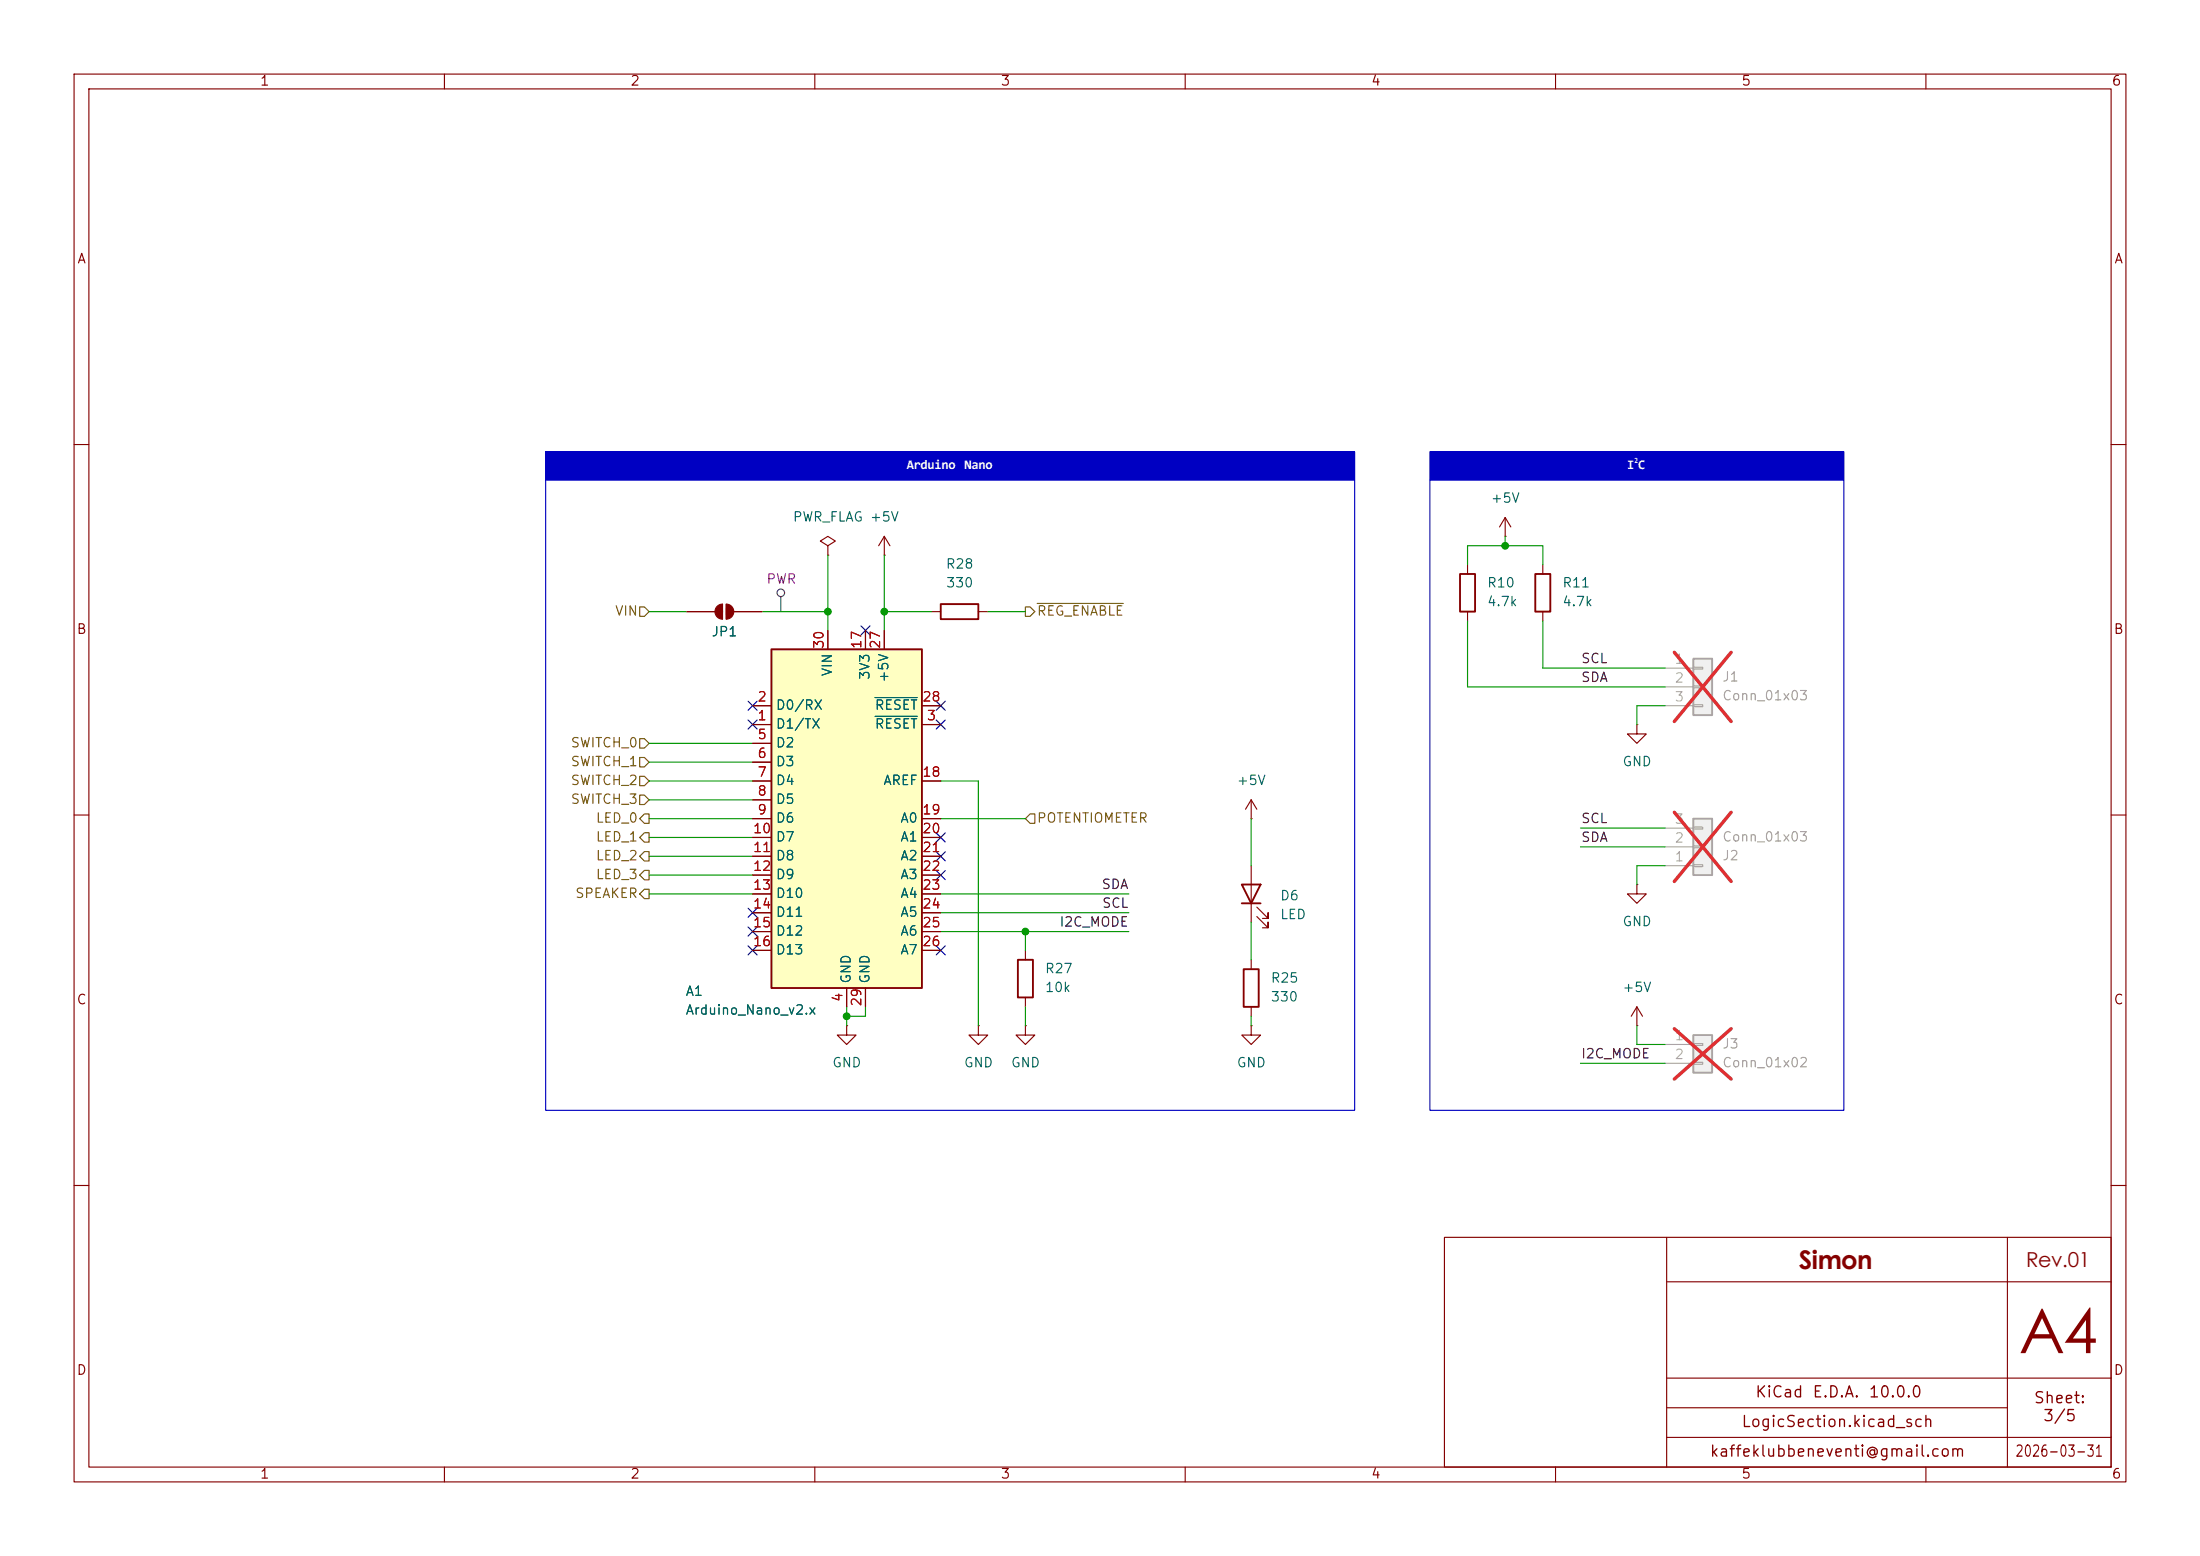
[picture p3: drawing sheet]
<svg xmlns="http://www.w3.org/2000/svg" width="297mm" height="210mm" viewBox="0 0 297 210" stroke-linecap="round" stroke-linejoin="round" font-family="sans-serif">
<g fill="none" stroke="#840000" stroke-width=".15">
<path d="M10 10h277v190h-277zM12 12h273v186h-273zM60 10v2M110 10v2M160 10v2M210 10v2M260 10v2M10 60h2M285 60h2M10 110h2M285 110h2M10 160h2"/>
<path d="M195 167h90v31h-90zM225 173h60M225 167v31M271 167v31M285 160h2M60 198v2M110 198v2M160 198v2M210 198v2M225 194h60M225 186h60M225 190h46"/>
<path d="M260 198v2"/>
</g>
<g fill="#0000c2">
<path d="M193 61h55.9v3.8h-55.9z"/>
<path d="M73.7 61h109.2v3.8h-109.2z"/>
</g>
<path d="M197.1 77.5h2v5.1h-2z" fill="none" stroke="#840000" stroke-width=".25"/>
<path d="M198.1 76.2v1.3M198.1 82.6v1.2" fill="none" stroke="#840000" stroke-width=".15"/>
<path d="M228.6 88.9h2.5v7.6h-2.5z" fill="#f0f0f0"/>
<path d="M228.6 88.9h2.5v7.6h-2.5z" fill="none" stroke="#a1a1a1" stroke-width=".25"/>
<path d="M224.8 90.2h3.8M224.8 92.7h3.8M224.8 95.3h3.8M228.6 90h1.3v.3h-1.3zM228.6 92.6h1.3v.2h-1.3zM228.6 95.1h1.3v.3h-1.3z" fill="none" stroke="#a1a1a1" stroke-width=".15"/>
<path d="M226 88l7.7 9.4M233.7 88l-7.7 9.4" fill="none" stroke="#e12e31" stroke-width=".46"/>
<path d="M207.3 77.5h2v5.1h-2zM167.6 119.4h2.6l-1.3 2.5zM137.4 129.5h2v5.1h-2zM167.6 121.9h2.6M167.9 130.8h2v5.1h-2z" fill="none" stroke="#840000" stroke-width=".25"/>
<g fill="none" stroke="#840000" stroke-width=".15">
<path d="M203.2 72.4h.1M203.2 69.9l-.8 1.2M203.2 69.9l.8 1.2M203.2 69.9v2.5M208.3 76.2v1.3M208.3 82.6v1.2M221 97.8v1.3h1.2l-1.2 1.2-1.3-1.2h1.3M221 97.8h.1M168.9 110.5h.1M168.9 108v2.5M168.9 116.8v7.7M168.9 108l-.8 1.2"/>
<path d="M168.9 108l.8 1.2M138.4 138.4v1.3h1.3l-1.3 1.3-1.2-1.3h1.2M138.4 138.4h.1M138.4 128.3v1.2M138.4 134.6v1.3M168.9 129.5v1.3M168.9 135.9v1.3M169.7 123.7l1.5 1.5v-.7v.7h-.8M169.7 122.4l1.5 1.6v-.8v.8h-.8"/>
</g>
<path d="M228.6 110.5h2.5v7.6h-2.5z" fill="#f0f0f0"/>
<path d="M228.6 110.5h2.5v7.6h-2.5z" fill="none" stroke="#a1a1a1" stroke-width=".25"/>
<path d="M224.8 116.8h3.8M224.8 114.3h3.8M224.8 111.8h3.8M228.6 116.7h1.3v.3h-1.3zM228.6 114.2h1.3v.2h-1.3zM228.6 111.6h1.3v.3h-1.3z" fill="none" stroke="#a1a1a1" stroke-width=".15"/>
<path d="M226 109.6l7.7 9.4M233.7 109.6l-7.7 9.4" fill="none" stroke="#e12e31" stroke-width=".46"/>
<path d="M221 138.4h.1M221 135.9l-.8 1.3M221 135.9l.7 1.3M221 135.9v2.5" fill="none" stroke="#840000" stroke-width=".15"/>
<path d="M228.6 139.7h2.5v5.1h-2.5z" fill="#f0f0f0"/>
<path d="M228.6 139.7h2.5v5.1h-2.5z" fill="none" stroke="#a1a1a1" stroke-width=".25"/>
<path d="M224.8 141h3.8M224.8 143.5h3.8M228.6 140.8h1.3v.3h-1.3zM228.6 143.4h1.3v.2h-1.3z" fill="none" stroke="#a1a1a1" stroke-width=".15"/>
<path d="M226 138.8l7.7 6.8M233.7 138.8l-7.7 6.8" fill="none" stroke="#e12e31" stroke-width=".46"/>
<g fill="none" stroke="#840000" stroke-width=".15">
<path d="M111.8 73.7l1-.7-1-.6-1.1 .6 1.1 .7v1.2M111.8 74.9h.1M119.4 74.9h.1M119.4 72.4l-.8 1.3M119.4 72.4l.7 1.3M119.4 72.4v2.5M92.7 82.6h3.8M97.5 81.5v2.1M98 81.5v2.1M99.1 82.6h3.8M125.7 82.6h1.3M132.1 82.6h1.2"/>
<path d="M221 119.4v1.3h1.2l-1.2 1.2-1.3-1.2h1.3M221 119.4h.1M114.3 138.4v1.3h1.3l-1.3 1.3-1.3-1.3h1.3M114.3 138.4h.1M132.1 138.4v1.3h1.2l-1.2 1.3-1.3-1.3h1.3M132.1 138.4h.1M168.9 138.4v1.3h1.3l-1.3 1.3-1.3-1.3h1.3M168.9 138.4h.1"/>
</g>
<g fill="#840000" stroke="#840000" stroke-width=".15">
<path d="M96.8 81.8l.4-.2 .3-.1v2.1a1.02 1.02 0 0 1-.9-.7 1.02 1.02 0 0 1 .2-1.1z"/>
<path d="M98 81.5a1.02 1.02 0 0 1 1.1 1.1 1.02 1.02 0 0 1-1.1 1z"/>
</g>
<path d="M127 81.5h5.1v2.1h-5.1z" fill="none" stroke="#840000" stroke-width=".25"/>
<path d="M104.1 87.6h20.4v45.8h-20.4z" fill="#ffffc2"/>
<path d="M104.1 87.6h20.4v45.8h-20.4z" fill="none" stroke="#840000" stroke-width=".25"/>
<g fill="none" stroke="#840000" stroke-width=".15">
<path d="M92.7 82.6h3.8M99.1 82.6h3.8M101.6 97.8h2.5M101.6 95.3h2.5M111.8 85.1v2.5M116.8 85.1v2.5M119.4 85.1v2.5M124.5 97.8h2.5M124.5 95.3h2.5M101.6 100.3h2.5M101.6 102.9h2.5M101.6 105.4h2.5"/>
<path d="M101.6 108h2.5M101.6 110.5h2.5M101.6 113h2.5M101.6 115.6h2.5M101.6 118.1h2.5M124.5 105.4h2.5M124.5 110.5h2.5M124.5 113h2.5M124.5 115.6h2.5M124.5 118.1h2.5M101.6 120.7h2.5M101.6 123.2h2.5"/>
<path d="M101.6 125.7h2.5M101.6 128.3h2.5M114.3 133.4v2.5M116.8 133.4v2.5M124.5 120.7h2.5M124.5 123.2h2.5M124.5 125.7h2.5M124.5 128.3h2.5"/>
</g>
<path d="M118.1 96.7h5.7M118.1 94.1h5.7" fill="none" stroke="#006464" stroke-width=".15"/>
<g fill="none" stroke="#484848" stroke-width=".15">
<path d="M105.4 80.5v2.1"/>
<circle cx="105.4" cy="80" r=".51"/>
</g>
<g fill="none" stroke="#725600" stroke-width=".15">
<path d="M86.4 99.7h.6l.6 .6-.6 .7h-.6zM86.4 81.9h.6l.6 .7-.6 .6h-.6zM138.4 81.9h.7l.6 .7-.6 .6h-.7zM140 81.4h11.6M86.4 102.2h.6l.6 .7-.6 .6h-.6zM86.4 104.8h.6l.6 .6-.6 .6h-.6zM86.4 107.3h.6l.6 .7-.6 .6h-.6zM87 109.9h.6v1.2h-.6l-.6-.6zM87 112.4h.6v1.3h-.6l-.6-.7zM87 117.5h.6v1.2h-.6l-.6-.6zM87 114.9h.6v1.3h-.6l-.6-.6zM139.1 109.9h.6v1.2h-.6l-.7-.6z"/>
<path d="M87 120h.6v1.3h-.6l-.6-.6z"/>
</g>
<g fill="none" stroke="#009600" stroke-width=".15">
<path d="M111.8 74.9v10.2M119.4 74.9v10.2M198.1 76.2v-2.5h10.2v2.5M203.2 72.4v1.3M87.6 82.6h5.1M102.9 82.6h8.9M119.4 82.6h6.3M133.3 82.6h5.1M198.1 83.8v8.9h26.7M208.3 83.8v6.4h16.5M224.8 95.3h-3.8v2.5M87.6 115.6h14"/>
<path d="M87.6 113h14M87.6 110.5h14M87.6 118.1h14M87.6 105.4h14M87.6 108h14M87.6 102.9h14M87.6 100.3h14M127 105.4h5.1v33M127 110.5h11.4M168.9 110.5v6.3M213.4 114.3h11.4M213.4 111.8h11.4"/>
<path d="M224.8 116.8h-3.8v2.6M87.6 120.7h14M114.3 135.9v2.5M116.8 135.9v1.3h-2.5M127 120.7h25.4M127 125.7h25.4M127 123.2h25.4M138.4 125.7v2.6M138.4 135.9v2.5M168.9 124.5v5M168.9 137.2v1.2M221 138.4v2.6h3.8"/>
<path d="M213.4 143.5h11.4"/>
</g>
<g fill="none" stroke="#000084" stroke-width=".15">
<path d="M101 97.2l1.2 1.2M101 94.6l1.2 1.3M102.2 97.2l-1.2 1.2M102.2 94.6l-1.2 1.3M116.2 84.5l1.2 1.2M117.4 84.5l-1.2 1.2M126.4 94.6l1.2 1.3M126.4 97.2l1.2 1.2M127.6 97.2l-1.2 1.2M127.6 94.6l-1.2 1.3M126.4 115l1.2 1.2M126.4 112.4l1.2 1.2"/>
<path d="M126.4 117.5l1.2 1.2M127.6 115l-1.2 1.2M127.6 112.4l-1.2 1.2M127.6 117.5l-1.2 1.2M101 125.1l1.2 1.2M101 122.6l1.2 1.2M101 127.7l1.2 1.2M102.2 125.1l-1.2 1.2M102.2 122.6l-1.2 1.2M102.2 127.7l-1.2 1.2M126.4 127.7l1.2 1.2M127.6 127.7l-1.2 1.2"/>
</g>
<path d="M73.7 61h109.2v3.8h-109.2zM73.7 64.8h109.2v85.1h-109.2zM193 61h55.9v3.8h-55.9zM193 64.8h55.9v85.1h-55.9z" fill="none" stroke="#0000c2" stroke-width=".15"/>
<g fill="#009600" stroke="#009600" stroke-width=".14">
<circle cx="203.2" cy="73.7" r=".46"/>
<circle cx="114.3" cy="137.2" r=".46"/>
<circle cx="119.4" cy="82.6" r=".46"/>
<circle cx="111.8" cy="82.6" r=".46"/>
<circle cx="138.4" cy="125.7" r=".46"/>
</g>
<text font-size="8.4" fill="#840000" x="272.6" y="182.6">A4</text>
<text font-size="3.5" fill="#840000" x="242.9" y="171.3">Simon</text>
<text font-size="2.8" fill="#840000" x="273.5" y="171">Rev.01</text>
<g font-size="1.8" fill="#fff">
<text x="122.4" y="63.3">Arduino</text>
<text x="130.2" y="63.3">Nano</text>
<text x="219.7" y="63.3">I C</text>
</g>
<g font-size="1.5" fill="#840000">
<text x="236.9" y="189">KiCad</text>
<text x="244.6" y="189">E.D.A.</text>
<text x="252.2" y="189">10.0.0</text>
<text x="274.5" y="189.8">Sheet:</text>
<text x="230.7" y="197">kaffeklubbeneventi@gmail.com</text>
<text x="235" y="193">LogicSection.kicad_sch</text>
<text x="272" y="197">2026-03-31</text>
<text x="275.7" y="192.2">3/5</text>
</g>
<g font-size="1.3" fill="#840000">
<text x="35" y="11.9">1</text>
<text x="85" y="11.9">2</text>
<text x="135" y="11.9">3</text>
<text x="185" y="11.9">4</text>
<text x="235" y="11.9">5</text>
<text x="285" y="11.9">6</text>
<text x="10.3" y="35.9">A</text>
<text x="285.3" y="35.9">A</text>
<text x="10.3" y="85.9">B</text>
<text x="285.3" y="85.9">B</text>
<text x="10.3" y="135.9">C</text>
<text x="285.3" y="135.9">C</text>
<text x="10.3" y="185.9">D</text>
<text x="285.3" y="185.9">D</text>
<text x="35" y="199.9">1</text>
<text x="85" y="199.9">2</text>
<text x="135" y="199.9">3</text>
<text x="185" y="199.9">4</text>
<text x="235" y="199.9">5</text>
<text x="285" y="199.9">6</text>
</g>
<g font-size="1.3" fill="#006464">
<text x="106.9" y="70.7">PWR_FLAG</text>
<text x="117.3" y="70.7">+5V</text>
<text x="201.2" y="68.2">+5V</text>
<text x="127.6" y="77.1">R28</text>
<text x="127.6" y="79.6">330</text>
<text x="200.7" y="82.1">4.7k</text>
<text x="200.7" y="79.6">R10</text>
<text x="210.8" y="82.1">4.7k</text>
<text x="210.8" y="79.6">R11</text>
<text x="96" y="86.2">JP1</text>
<text x="112.6" y="91.4" transform="rotate(-90 112.6 91.4)">VIN</text>
<text x="117.7" y="91.8" transform="rotate(-90 117.7 91.8)">3V3</text>
<text x="120.2" y="92.2" transform="rotate(-90 120.2 92.2)">+5V</text>
<text x="104.6" y="98.7">D1/TX</text>
<text x="104.6" y="96.1">D0/RX</text>
<text x="104.6" y="101.2">D2</text>
<text x="118" y="98.7">RESET</text>
<text x="118" y="96.1">RESET</text>
<text x="104.6" y="103.7">D3</text>
<text x="104.6" y="106.3">D4</text>
<text x="119.2" y="106.3">AREF</text>
<text x="166.9" y="106.3">+5V</text>
<text x="218.9" y="103.7">GND</text>
<text x="104.6" y="108.8">D5</text>
<text x="104.6" y="111.4">D6</text>
<text x="104.6" y="113.9">D7</text>
<text x="121.5" y="111.4">A0</text>
<text x="121.5" y="113.9">A1</text>
<text x="104.6" y="116.4">D8</text>
<text x="104.6" y="119">D9</text>
<text x="121.5" y="116.4">A2</text>
<text x="121.5" y="119">A3</text>
<text x="104.6" y="121.5">D10</text>
<text x="104.6" y="124.1">D11</text>
<text x="121.5" y="121.5">A4</text>
<text x="121.5" y="124.1">A5</text>
<text x="172.7" y="121.8">D6</text>
<text x="172.7" y="124.4">LED</text>
<text x="218.9" y="125.3">GND</text>
<text x="104.6" y="126.6">D12</text>
<text x="104.6" y="129.1">D13</text>
<text x="121.5" y="126.6">A6</text>
<text x="121.5" y="129.1">A7</text>
<text x="141" y="131.7">R27</text>
<text x="92.5" y="134.7">A1</text>
<text x="92.5" y="137.3">Arduino_Nano_v2.x</text>
<text x="115.2" y="132.8" transform="rotate(-90 115.2 132.8)">GND</text>
<text x="117.7" y="132.8" transform="rotate(-90 117.7 132.8)">GND</text>
<text x="141" y="134.2">10k</text>
<text x="171.5" y="135.5">330</text>
<text x="171.5" y="132.9">R25</text>
<text x="218.9" y="134.2">+5V</text>
<text x="112.3" y="144.4">GND</text>
<text x="130" y="144.4">GND</text>
<text x="136.4" y="144.4">GND</text>
<text x="166.9" y="144.4">GND</text>
</g>
<g font-size="1.3" fill="#725600">
<text x="82.9" y="83.4">VIN</text>
<text x="139.9" y="83.4">REG_ENABLE</text>
<text x="77" y="101.2">SWITCH_0</text>
<text x="77" y="103.7">SWITCH_1</text>
<text x="77" y="106.3">SWITCH_2</text>
<text x="77" y="108.8">SWITCH_3</text>
<text x="80.3" y="111.4">LED_0</text>
<text x="80.3" y="113.9">LED_1</text>
<text x="139.9" y="111.4">POTENTIOMETER</text>
<text x="80.3" y="119">LED_3</text>
<text x="80.3" y="116.4">LED_2</text>
<text x="77.6" y="121.5">SPEAKER</text>
</g>
<text font-size="1.3" fill="#840084" x="103.4" y="79.1">PWR</text>
<g font-size="1.3" fill="#a90000">
<text x="111.5" y="87.7" transform="rotate(-90 111.5 87.7)">30</text>
<text x="116.6" y="87.7" transform="rotate(-90 116.6 87.7)">17</text>
<text x="119.1" y="87.7" transform="rotate(-90 119.1 87.7)">27</text>
<text x="102.2" y="95">2</text>
<text x="124.4" y="95">28</text>
<text x="102.2" y="97.5">1</text>
<text x="102.2" y="100.1">5</text>
<text x="125" y="97.5">3</text>
<text x="102.2" y="102.6">6</text>
<text x="102.2" y="105.2">7</text>
<text x="102.2" y="107.7">8</text>
<text x="124.4" y="105.2">18</text>
<text x="101.6" y="112.8">10</text>
<text x="102.2" y="110.2">9</text>
<text x="124.4" y="110.2">19</text>
<text x="124.4" y="112.8">20</text>
<text x="101.6" y="115.3">11</text>
<text x="101.6" y="117.9">12</text>
<text x="124.4" y="115.3">21</text>
<text x="124.4" y="117.9">22</text>
<text x="101.6" y="120.4">13</text>
<text x="101.6" y="122.9">14</text>
<text x="101.6" y="125.5">15</text>
<text x="124.4" y="120.4">23</text>
<text x="124.4" y="122.9">24</text>
<text x="124.4" y="125.5">25</text>
<text x="101.6" y="128">16</text>
<text x="124.4" y="128">26</text>
<text x="114" y="135.3" transform="rotate(-90 114 135.3)">4</text>
<text x="116.6" y="135.9" transform="rotate(-90 116.6 135.9)">29</text>
</g>
<g font-size="1.3" fill="#0f0f0f">
<text x="213.4" y="89.8">SCL</text>
<text x="213.4" y="92.4">SDA</text>
<text x="213.4" y="114">SDA</text>
<text x="213.4" y="111.4">SCL</text>
<text x="142.9" y="125.4">I2C_MODE</text>
<text x="148.6" y="120.3">SDA</text>
<text x="148.7" y="122.8">SCL</text>
<text x="213.4" y="143.2">I2C_MODE</text>
</g>
<g font-size="1.3" fill="#aaa">
<text x="226" y="89.9">1</text>
<text x="226" y="92.5">2</text>
<text x="226" y="95">3</text>
<text x="226" y="111.5">3</text>
<text x="226" y="116.6">1</text>
<text x="226" y="114">2</text>
<text x="226" y="140.7">1</text>
<text x="226" y="143.3">2</text>
</g>
<g font-size="1.3" fill="#989898">
<text x="232.4" y="92.3">J1</text>
<text x="232.4" y="94.8">Conn_01x03</text>
<text x="232.4" y="113.9">Conn_01x03</text>
<text x="232.4" y="116.4">J2</text>
<text x="232.4" y="141.8">J3</text>
<text x="232.4" y="144.4">Conn_01x02</text>
</g>
<text font-size="1.1" fill="#fff" x="220.7" y="62.5">2</text>
</svg>
